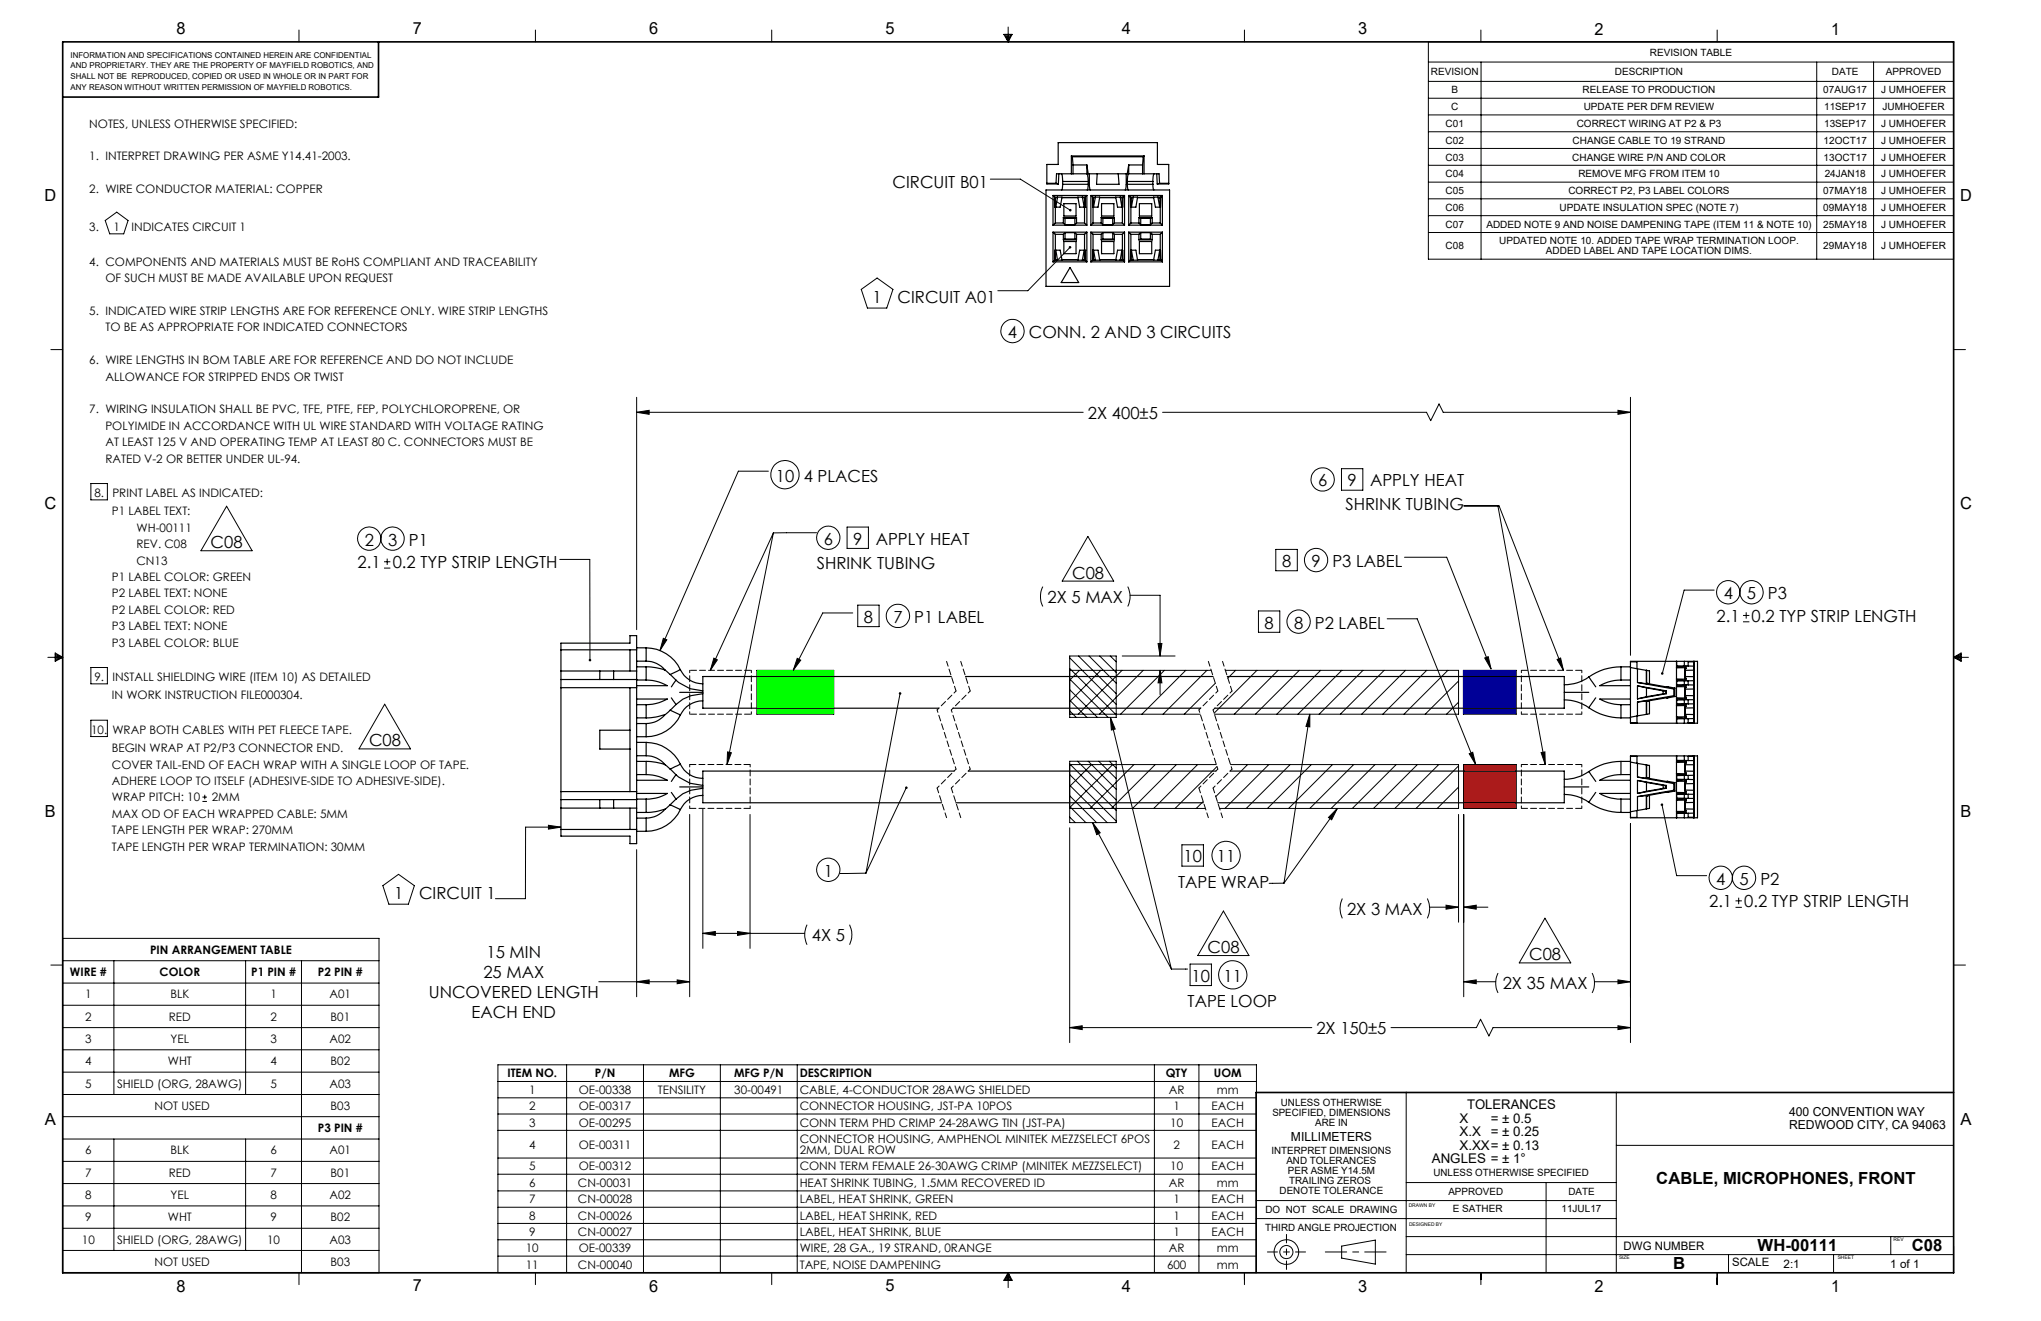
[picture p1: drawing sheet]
<svg xmlns="http://www.w3.org/2000/svg" width="432mm" height="279mm" viewBox="0 0 432 279" stroke-linecap="round" stroke-linejoin="round" font-family="sans-serif">
<g fill="none" stroke="#000" stroke-width=".21">
<path d="M63.3 6.4v2.5M113.3 6.4v2.5M163.3 6.4v2.5M212.4 7.3h1.7l-.8 1.6zM212.7 7.3l.6 1.6M213 7.3l.3 1.6M213.3 5.7v3.2M213.5 7.3l-.2 1.6M213.9 7.3l-.6 1.6M263.3 6.4v2.5M313.3 6.4v2.5M363.3 6.4v2.5"/>
<path d="M10.8 73.9h2.5M413.3 73.9h2.5M10.1 139h3.2M11.7 138.1l1.6 .9-1.6 .9zM11.7 138.4l1.6 .6M11.7 138.7l1.6 .3M13.3 139l-1.6 .6M13.3 139l-1.6 .3M413.3 139h3.2M413.3 139l1.6-.9v1.8zM413.3 139l1.6 .6M413.3 139l1.6 .3"/>
<path d="M414.9 138.4l-1.6 .6M414.9 138.7l-1.6 .3M160.1 141.8h16.3v9.3h-16.3zM309.6 141.8h11.2v9.3h-11.2zM309.7 161.7h11v9.3h-11zM10.8 204.1h2.5M413.3 204.1h2.5M297.5 231.1v38.1M341.9 231.1v38.1M265.7 257.7h76.2M265.7 253.9h76.2M297.5 250.1h44.4"/>
<path d="M327.1 250.1v19.1M341.9 242.3h71.4M63.3 269.2v2.5M113.3 269.2v2.5M163.3 269.2v2.5M213.3 269.2v3.1M213.3 269.2l.8 1.6h-1.7zM213.3 269.2l-.6 1.6M213.3 269.2l-.3 1.6M213.3 269.2l.6 1.6M213.3 269.2l.2 1.6M263.3 269.2v2.5"/>
<path d="M283.8 263.6l7.2-1.3v5.1l-7.2-1.3zM297.5 265.4h115.8M297.5 261.5h115.8M313.3 269.2v2.5M363.3 269.2v2.5M365.7 265.4v3.8M387.9 265.4v3.8M400 261.5v3.9M413.3 263.6v5.6"/>
<circle cx="272.2" cy="264.8" r="2.6"/>
<circle cx="272.2" cy="264.8" r="1.38"/>
</g>
<path d="M293.2 264.8h-12.8" fill="none" stroke="#000" stroke-width=".21" stroke-dasharray="15.2 1.3 1.3 1.3" stroke-dashoffset="10.7"/>
<path d="M276.2 264.8h-8.1" fill="none" stroke="#000" stroke-width=".21" stroke-dasharray="15.2 1.3 1.3 1.3" stroke-dashoffset="13.1"/>
<path d="M272.2 268.5v-7.4" fill="none" stroke="#000" stroke-width=".21" stroke-dasharray="15.2 1.3 1.3 1.3" stroke-dashoffset="13.4"/>
<path d="M13.3 8.9h400v260.3h-400zM80.1 8.9v11.6h-66.8M413.3 231.1h-147.6v38.1" fill="none" stroke="#000" stroke-width=".35"/>
<path d="M309.7 161.7h11v9.3h-11z" fill-rule="evenodd" fill="#f00"/>
<path d="M160.1 141.8h16.3v9.3h-16.3z" fill-rule="evenodd" fill="#0f0"/>
<path d="M309.6 141.8h11.2v9.3h-11.2z" fill-rule="evenodd" fill="#00f"/>
<g fill="none" stroke="#000" stroke-width=".21">
<path d="M302.2 8.9h111.1v45.9h-111.1zM302.2 13.1h111.1M302.2 17.2h111.1M313.3 13.1v41.7M384.4 13.1v41.7M396.4 13.1v41.7M209.5 37.9h6.4l10.5 6.6M302.2 20.8h111.1M302.2 24.3h111.1M302.2 27.9h111.1M302.2 31.4h111.1M302.2 35h111.1"/>
<path d="M302.2 38.5h111.1M22.3 46.6l2.4-1.7 2.4 1.7-.9 2.9h-3zM226.4 52.3l-8.9 9.2h-6.4M302.2 42.1h111.1M302.2 45.6h111.1M302.2 49.2h111.1M182.2 61.2l3.4-2.4 3.3 2.4-1.3 4h-4.1zM134.7 87.2l2.6-.4v.8zM134.7 84v49.2M134.7 87.2h94.5M162.6 99.7h-6.4l-16.6 37.9M246 87.2h55.8l.9 1.8 1.7-3.6 .9 1.8h39.6"/>
<path d="M283.8 99.1h4.5v4.6h-4.5zM342.3 86.8l2.6 .4-2.6 .4zM344.9 84v54.6M19.2 102.3h3.5v3.4h-3.5zM47.9 107.1l5.4 9.4h-10.8zM81.2 118.8h1.4M81.9 118.1v1.4M118.4 118.3h6.4v21.3M163.6 112.7l-13.3 29.1M163.6 112.7l-9.8 49M172.8 112.7h-9.2M179.2 111.5h4.5v4.5h-4.5z"/>
<path d="M230.2 113.5l5.4 9.4h-10.9zM269.9 116.2h4.6v4.5h-4.6zM297.1 117.9h9l9.4 23.6M309.7 107h7.4l13.7 34.8M316.9 107l10 54.7M81.2 120.2h1.4M140.3 135l.8 .3-1.5 2.3zM151 139.2l.8 .4-1.5 2.2zM168.7 139.2l.7 .4-1.6 2.2zM180.4 129.6h-6.3l-6.3 12.2M181.5 128h4.5v4.5h-4.5zM220.6 124.1a4.7 4.7 0 0 0 0 4.2"/>
<path d="M226.3 138.7h9.8v13h-9.8zM226.3 139.1l9.8 9.9M228.2 138.7l7.9 8M230.4 138.7l5.7 5.8M232.7 138.7l3.4 3.5M234.9 138.7l1.2 1.3M237.4 138.7h11.2M238.6 124.1l.1 .3a4.8 4.8 0 0 1-.1 3.9M239.1 125.9h6.3v12.8M245 136.1h.8l-.4 2.6zM266.2 129.2h4.6v4.5h-4.6zM293.5 130.9h6.3l12.4 30.8"/>
<path d="M314.1 139.2l.8-.3 .6 2.6zM329.4 139.5l.8-.3 .6 2.6zM362.7 124.8h-6.4l-4.6 17.7M368.8 131.5h1.3M368.8 130.2h1.3M369.4 129.5v1.3M19.2 141.2h3.5v3.4h-3.5zM19.2 152.3h3.5v3.5h-3.5zM81.4 148.9l5.5 9.5h-10.9zM153.9 159l.8 .2-.9 2.5zM190.4 146.6l-7.2 38.1M226.3 141.8h29.9"/>
<path d="M226.3 151.1h27.6M226.3 150.4l1.4 1.3M226.3 148.1l3.6 3.6M226.3 145.9l5.9 5.8M226.3 143.6l8.1 8.1M226.3 141.4l9.8 9.8M228.4 141.8l-2.1 2.1M232.9 141.8l-6.6 6.6M234.9 151.7l1 2.5-.8 .2zM234.9 151.7l12.9 53.3M237.4 141.8l-9.3 9.3M241.9 141.8l-9.3 9.3"/>
<path d="M245.4 141.8l.4 2.6h-.8zM245.4 141.8v5.1M246.3 141.8l-9.2 9.3M250.9 141.8l-9.3 9.3M255.3 141.8l-9.2 9.3M257.1 144.5l-6.6 6.6M259.2 141.8h49.4v9.3h-51.7M261.4 141.8l-1.6 1.6M265.9 141.8l-9 9M270.4 141.8l-9.3 9.3M274.9 141.8l-9.3 9.3M277.1 151.1v2.6l-.8-.1z"/>
<path d="M277.1 151.1l-5.5 35.7M279.4 141.8l-9.3 9.3M283.9 141.8l-9.3 9.3M288.4 141.8l-9.3 9.3M292.8 141.8l-9.2 9.3M297.4 141.8l-9.3 9.3M301.8 141.8l-9.2 9.3M306.3 141.8l-9.3 9.3M308.6 144l-7.1 7.1M308.6 148.5l-2.6 2.6M310.8 159.4l.8-.3 .6 2.6zM326 159.2l.8-.2 .1 2.7z"/>
<path d="M42.8 169.5h1M42.8 168.6h1M43.3 168.1v1M116 174.6l2.7 .3-2.7 .5zM118.7 174.9h-7.5v15.2h-6.4M134.7 179.7v31.1M145.9 172.3v38.5M148.7 171.1v29.5M158.7 172.3v28.3M191.7 166.6l-8.5 18.1M226.3 161h9.8v13h-9.8zM226.3 175.1v45.4"/>
<path d="M226.3 161.7h31M226.3 171h28.7M226.3 172.8l1.2 1.2M226.3 170.6l3.4 3.4M226.3 168.3l5.7 5.7M226.3 166.1l7.9 7.9M226.3 163.8l9.8 9.9M226.3 161.6l9.8 9.8M226.4 161.7l-.1 .2M228 161l8.1 8.2M230.2 161l5.9 5.9M230.9 161.7l-4.6 4.6"/>
<path d="M231.1 174l1.7 2.1-.8 .4zM231.1 174l16.7 31M232.4 161l3.7 3.7M234.7 161l1.4 1.5M235.4 161.7l-9.1 9.1M239.9 161.7l-9.3 9.3M244.4 161.7l-9.3 9.3M248.9 161.7l-9.3 9.3M250 178.7h4.6v4.5h-4.6zM253.4 161.7l-9.3 9.3M254.5 169.5l-1.4 1.5M257.5 162.1l-8.9 8.9"/>
<path d="M258 171h50.6M260.3 161.7h48.3v9.3M263.9 161.7l-6.7 6.8M268.4 161.7l-9.2 9.3M272.9 161.7l-9.2 9.3M277.4 161.7l-9.3 9.3M281.9 161.7l-9.3 9.3M282.9 171l-1.2 2.4-.6-.5zM282.9 171l-11.3 15.8M286.4 161.7l-9.3 9.3M290.9 161.7l-9.3 9.3M295.4 161.7l-9.3 9.3"/>
<path d="M299.9 161.7l-9.3 9.3M304.4 161.7l-9.3 9.3M308.6 172.3v22.8M308.6 162l-9 9M308.6 166.5l-4.5 4.5M308.6 171h-.1M309.7 161.7h11v9.3h-11zM309.7 172.3v38.5M344.9 174.2v46.3M351.6 170.2l3.1 15h6.4M13.3 198.5h66.9v70.7h-66.9zM81 187.3l3.3-2.4 3.4 2.4-1.3 3.9h-4.1z"/>
<path d="M148.7 197.4l2.6-.4v.8zM148.7 197.4h21.6M156 197l2.7 .4-2.7 .4zM170.7 195.6l-.1 .3a4.8 4.8 0 0 0 .1 3.9M179.7 195.6a4.8 4.8 0 0 1 0 4.2M183.2 184.7h-5.5M258.8 192.7l5.4 9.4h-10.8zM271.6 186.8h-3.1M284 190a4.7 4.7 0 0 0 0 4.2M302 190a4.7 4.7 0 0 1 0 4.2M302.5 191.9h6.1M305.9 191.5l2.7 .4-2.7 .4z"/>
<path d="M309.7 191.9l2.6-.4v.8zM309.7 191.9h5.1M326.8 194.2l5.5 9.5h-10.9zM367.2 191.9h1.3M367.2 190.5h1.3M367.8 189.9v1.3M13.3 203.2h66.9M13.3 207.9h66.9M13.3 212.6h66.9M13.3 217.3h66.9M24.1 203.2v28.3M52 203.2v28.3"/>
<path d="M63.8 203.2v66M126.7 207.6h19.2M134.7 207.6l2.6-.3v.8zM143.3 207.3l2.6 .3-2.6 .5zM226.3 217.3l2.7-.3v.8zM226.3 217.3h51.2M247.8 205h3.4M251.8 203.9h4.5v4.6h-4.5zM294.3 217.3h18l.9-1.7 1.8 3.5 .9-1.8h29M309.7 207.6l2.6-.3v.8zM309.7 207.6h6.7M316.9 205.8a4.7 4.7 0 0 0 0 4.2"/>
<path d="M336.8 205.8a4.7 4.7 0 0 1 0 4.2M337.3 207.6h7.6M342.3 217l2.6 .3-2.6 .5zM342.3 207.3l2.6 .3-2.6 .5zM13.3 222h66.9M13.3 226.8h66.9M13.3 231.5h66.9M13.3 236.2h66.9M105.3 225.2h160.5v44h-160.5zM105.3 228.7h160.5M105.3 232.2h160.5M105.3 235.6h160.5"/>
<path d="M105.3 239.1h160.5M119.9 225.2v44M136.1 225.2v44M152.4 225.2v44M168.7 225.2v44M244.2 225.2v44M253.6 225.2v44M13.3 240.9h66.9M13.3 245.6h66.9M13.3 250.3h66.9M13.3 255.1h66.9M13.3 259.8h66.9"/>
<path d="M24.1 240.9v23.6M52 240.9v23.6M105.3 244.9h160.5M105.3 248.4h160.5M105.3 251.9h160.5M105.3 255.3h160.5M105.3 258.8h160.5M13.3 264.5h66.9M105.3 262.2h160.5M105.3 265.7h160.5"/>
<circle cx="214.2" cy="70" r="2.46"/>
<circle cx="78.1" cy="113.9" r="2.46"/>
<circle cx="83.1" cy="113.9" r="2.47"/>
<circle cx="166.1" cy="100.4" r="2.99"/>
<circle cx="175.2" cy="113.7" r="2.46"/>
<circle cx="278.4" cy="118.5" r="2.46"/>
<circle cx="279.8" cy="101.4" r="2.47"/>
<circle cx="190" cy="130.3" r="2.46"/>
<circle cx="274.7" cy="131.5" r="2.46"/>
<circle cx="365.6" cy="125.3" r="2.46"/>
<circle cx="370.5" cy="125.3" r="2.46"/>
<circle cx="175.2" cy="184" r="2.46"/>
<circle cx="259.4" cy="180.9" r="2.99"/>
<circle cx="364.1" cy="185.7" r="2.46"/>
<circle cx="369" cy="185.7" r="2.46"/>
<circle cx="260.8" cy="206.2" r="3"/>
</g>
<path d="M200.3 139.9l2 6.3M203.3 139.9l2 6.3M255.6 139.9l2 6.3M258.6 139.9l2 6.3M198.3 166.7l2 6.2M201.3 166.7l2 6.2M253.6 166.7l2 6.2M256.6 166.7l2 6.2" fill="none" stroke="#000" stroke-width=".21" stroke-dasharray="1.3 .6" stroke-dashoffset=".2"/>
<path d="M198.3 150.2l4 12.5M201.3 150.2l4 12.5M202.3 146.2l-4 4M205.3 146.2l-4 4M253.6 150.2l4 12.5M256.6 150.2l4 12.5M257.6 146.2l-4 4M260.6 146.2l-4 4M202.3 162.7l-4 4M205.3 162.7l-4 4M257.6 162.7l-4 4M260.6 162.7l-4 4" fill="none" stroke="#000" stroke-width=".21" stroke-dasharray="1.3 .6" stroke-dashoffset=".7"/>
<path d="M145.9 141.8h13.1M145.9 151.1h13.1" fill="none" stroke="#000" stroke-width=".21" stroke-dasharray="1.3 .6" stroke-dashoffset="-.2"/>
<path d="M145.9 141.8v9.3M159 141.8v9.3M321.9 141.8v9.3M334.7 141.8v9.3M145.9 171v-9.3M158.7 171v-9.3M321.9 161.7v9.3M334.7 161.7v9.3" fill="none" stroke="#000" stroke-width=".21" stroke-dasharray="1.3 .6" stroke-dashoffset=".8"/>
<path d="M334.7 141.8h-12.8M334.7 151.1h-12.8M145.9 171h12.8M145.9 161.7h12.8M334.7 161.7h-12.8M334.7 171h-12.8" fill="none" stroke="#000" stroke-width=".21" stroke-dasharray="1.3 .6"/>
<g fill="#000">
<path d="M134.7 87.2l2.6-.4v.8zM342.3 86.8l2.6 .4-2.6 .4zM148.7 197.4l2.6-.4v.8zM156 197l2.7 .4-2.7 .4zM143.3 207.3l2.6 .3-2.6 .5zM134.7 207.6l2.6-.3v.8zM305.9 191.5l2.7 .4-2.7 .4zM309.7 191.9l2.6-.4v.8zM226.3 217.3l2.7-.3v.8zM342.3 217l2.6 .3-2.6 .5zM342.3 207.3l2.6 .3-2.6 .5zM309.7 207.6l2.6-.3v.8zM245 136.1h.8l-.4 2.6zM245.4 141.8l.4 2.6h-.8z"/>
<path d="M124.6 139.5v.2l.2 .2v-.3l.1 .3a.27 .27 0 0 0 .1-.4 .27 .27 0 0 0-.4 0zM351.5 142.2a.25 .25 0 0 0-.1 .3 .25 .25 0 0 0 .2 .2l.1-.2v.2l.2-.1v-.3l-.2-.1zM351.5 170a.27 .27 0 0 0 0 .4 .27 .27 0 0 0 .4-.2 .27 .27 0 0 0-.4-.3l.1 .3zM314.1 139.2l.8-.3 .6 2.6zM310.8 159.4l.8-.3 .6 2.6zM140.3 135l.8 .3-1.5 2.3zM191.5 166.4a.27 .27 0 0 0 .1 .4 .27 .27 0 0 0 .4-.1 .27 .27 0 0 0-.1-.3l-.2 .2 .2-.2zM190.3 146.4a.28 .28 0 0 0-.1 .5 .28 .28 0 0 0 .4-.1 .28 .28 0 0 0-.1-.4l-.1 .2 .1-.2zM277.1 151.1v2.6l-.8-.1zM282.9 171l-1.2 2.4-.6-.5zM116 174.6l2.7 .3-2.7 .5zM329.4 139.5l.8-.3 .6 2.6zM326 159.2l.8-.2 .1 2.7zM153.9 159l.8 .2-.9 2.5zM151 139.2l.8 .4-1.5 2.2zM234.9 151.7l1 2.5-.8 .2zM231.1 174l1.7 2.1-.8 .4zM226.2 44.3v.3l.3 .1 .2-.1-.3-.2 .3 .2-.1-.4zM226.2 52.1a.26 .26 0 0 0 0 .4 .26 .26 0 0 0 .4 0 .26 .26 0 0 0 0-.4l-.2 .2 .1-.2zM168.7 139.2l.7 .4-1.6 2.2z"/>
</g>
<g fill="none" stroke="#000" stroke-width=".25">
<path d="M221.5 38.8h1.9M223.4 38.8l.5 .1M223.9 38.9h-2.4v-4.1h2.4v-4.6h21v4.6h2.4v4.1h-2.5M224 36.8l-.1 2.1M224.5 36.8l.3 .5v1.1M224.8 39l-.2 1.2M224.8 38.4h5.4M224.8 39h5.4M224.8 38.4v.6M226.7 33h15.3M226.7 33v3.8M226.7 33l.2 .2"/>
<path d="M226.9 33.2l.1 1.7M226.9 33.2h15M227 34.9v1.9M227 34.9h2.9M229.9 36.8l.2 .3 .1 1.3M229.9 36.8h-6.4l-.1 2M229.9 34.9l.3 1.9h8.3l.3-1.9M229.9 34.9v1.9M230.2 39l-.2 1.2M230.2 38.4v.6M230.5 36.8v2.6l.2 .8M232.1 36.8l-.1 2.2h4.7l-.1-2.2"/>
<path d="M238.3 36.8v2.2l-.2 1.2M238.5 39l.2 1.2M238.5 38.4v.6M238.5 38.4h5.4M238.5 39h5.4M238.8 36.8l-.3 .6v1M238.8 36.8h6.4l.1 2M238.8 34.9v1.9M238.8 34.9h2.9M241.7 34.9v1.9M241.9 33.2l-.2 1.7M242 33v3.8"/>
<path d="M242 33l-.1 .2M243.9 39l.2 1.2M243.9 38.4v.6M244.2 36.8l-.3 .6v1M244.7 36.8l.1 2.1M245.3 38.8h2M245.3 38.8l-.5 .1M221.3 40.2h26.1v20.4h-26.1zM222.8 41.3h7.1M222.8 41.3v6.3M222.8 49.1v6.3M222.8 47.6h7.1"/>
<path d="M222.8 49.1h7.1M222.8 55.4h7.1M222.8 49.1l.5 .5M222.8 41.3l.3 .4M223.1 55l-.3 .4M223.1 41.7l.1 2.1M223.1 41.7h1.6l-.4 2.1h-.9l.3-2.1M223.1 41.8h.6M223.1 55h1.6l-.4-2.1h-.9l.3 2.1M223.1 54.9h.6M223.2 52.9h.1M223.2 43.8h.1"/>
<path d="M223.2 52.9l-.1 2.1M223.2 43.8l.1-2v5.4M223.3 49.6v5.3l-.1-2M223.3 49.6h1.7M223.3 47.2l-.5 .4M223.3 47.2h1.7M224.6 41.8h3.5M224.6 54.9h3.5M225 47.2l.3 .3M225 46v1.2M225 49.6v1.1M225 46l.3 .2"/>
<path d="M225 50.7h2.8M225 46h2.8M225.1 43.1h2.5v2.6h-2.5zM225.1 51.1h2.5v2.6h-2.5zM225.3 49.2h2.1M225.3 49.2l-.3 .4M225.3 47.5h2.1M225.3 46.2h2.1M225.3 50.6h2.1M225.3 46.2v1.3M225.3 49.2v1.4M225.3 50.6l-.3 .1"/>
<path d="M226.4 56.6l1.8 3.2h-3.7zM227.4 49.2l.4 .4M227.4 50.6l.4 .1M227.4 46.2v1.3M227.4 49.2v1.4M227.8 49.6h1.6M227.8 47.2h1.6M227.8 47.2l-.4 .3M227.8 46v1.2M227.8 49.6v1.1M227.8 46l-.4 .2M229 41.7l.4 2.1h-1l-.4-2.1h1.6"/>
<path d="M229 55l.4-2.1h-1l-.4 2.1h1.6M229 41.8h.6M229 54.9h.6M229.4 47.2l.5 .4M229.4 49.6v5.3l.1-2M229.5 43.8h.1M229.5 52.9h.1M229.5 43.8l-.1-2v5.4M229.5 52.9l.1 2.1M229.6 55l.3 .4M229.6 41.7l-.1 2.1M229.9 41.3v6.3"/>
<path d="M229.9 49.1v6.3M229.9 49.1l-.5 .5M229.9 41.3l-.3 .4M230.8 41.3h7.1M230.8 47.6h7.1M230.8 49.1h7.1M230.8 55.4h7.1M230.8 41.3v6.3M230.8 49.1v6.3M230.8 49.1l.4 .5M230.8 41.3l.3 .4M231.1 41.7h1.6l-.4 2.1h-.9l.3-2.1"/>
<path d="M231.1 41.8h.6M231.1 55h1.6l-.4-2.1h-.9l.3 2.1M231.1 54.9h.6M231.1 55l-.3 .4M231.1 41.7l.1 2.1M231.2 52.9h.1M231.2 52.9l-.1 2.1M231.2 43.8h.1M231.2 43.8v-2v5.4M231.2 49.6h1.8M231.2 47.2h1.8M231.2 49.6v5.3v-2"/>
<path d="M231.2 47.2l-.4 .4M232.7 41.8h3.4M232.7 54.9h3.4M233 47.2l.3 .3M233 46v1.2M233 49.6v1.1M233 46l.3 .2M233 50.7h2.8M233 46h2.8M233 43.1h2.7v2.6h-2.7zM233 51.1h2.7v2.6h-2.7zM233.3 49.2h2.1"/>
<path d="M233.3 47.5h2.1M233.3 49.2l-.3 .4M233.3 46.2v1.3M233.3 49.2v1.4M233.3 46.2h2.1M233.3 50.6h2.1M233.3 50.6l-.3 .1M235.4 49.2l.4 .4M235.4 46.2v1.3M235.4 49.2v1.4M235.4 50.6l.4 .1M235.8 49.6h1.7"/>
<path d="M235.8 47.2h1.7M235.8 47.2l-.4 .3M235.8 46v1.2M235.8 49.6v1.1M235.8 46l-.4 .2M237 41.7l.3 2.1h-.9l-.4-2.1h1.6M237 41.8h.6M237 55l.3-2.1h-.9l-.4 2.1h1.6M237 54.9h.6M237.5 49.6v5.3v-2l.1 2.1M237.5 47.2l.4 .4M237.6 41.7l-.1 2.1v-2v5.4"/>
<path d="M237.6 55l.3 .4M237.9 41.3v6.3M237.9 49.1v6.3M237.9 41.3l-.3 .4M237.9 49.1l-.4 .5M238.8 41.3h7.1M238.8 47.6h7.1M238.8 49.1h7.1M238.8 55.4h7.1M238.8 41.3v6.3M238.8 49.1v6.3M238.8 49.1l.5 .5"/>
<path d="M238.8 41.3l.3 .4M239.1 41.7h1.6l-.4 2.1h-.9l.3-2.1M239.1 41.8h.6M239.1 55h1.6l-.4-2.1h-.9l.3 2.1M239.1 54.9h.6M239.1 55l-.3 .4M239.1 41.7l.2 5.5M239.3 49.6h1.6M239.3 47.2h1.6M239.3 49.6l-.2 5.4M239.3 47.2l-.5 .4M240.7 41.8h3.4"/>
<path d="M240.9 47.2l.4 .3M240.9 46v1.2M240.9 49.6v1.1M240.9 46l.4 .2M240.9 50.7h2.9M240.9 46h2.9M241.1 43.1h2.6v2.6h-2.6zM241.1 51.1h2.6v2.6h-2.6zM241.3 49.2h2.1M241.3 47.5h2.1M241.3 49.2l-.4 .4M241.3 46.2h2.1"/>
<path d="M241.3 50.6h2.1M241.3 46.2v1.3M241.3 49.2v1.4M241.3 50.6l-.4 .1M243.4 49.2l.4 .4M243.4 50.6l.4 .1M243.4 46.2v1.3M243.4 49.2v1.4M243.8 49.6h1.7M243.8 47.2h1.7M243.8 47.2l-.4 .3M243.8 46v1.2"/>
<path d="M243.8 49.6v1.1M243.8 46l-.4 .2M244.1 54.9l-3.4 .1M245 41.7l.4 2.1h-1l-.3-2.1h1.5M245 55l.4-2.1h-1l-.3 2.1h1.5M245 41.8h.6M245 54.9h.6M245.5 47.2l.4 .4M245.5 49.6v5.3v-2M245.5 52.9h.1M245.5 43.8h.1M245.5 43.8v-2v5.4"/>
<path d="M245.5 52.9l.1 2.1M245.6 41.7l-.1 2.1M245.6 55l.3 .4M245.9 41.3v6.3M245.9 49.1v6.3M245.9 49.1l-.4 .5M245.9 41.3l-.3 .4M118.7 136h14.6v-1.6h1.4v44h-1.4v-1.6h-14.6zM118.7 137.4h16M133.3 137.4v4.5M134.7 137h2M134.7 139.8h2"/>
<path d="M136.7 139.8a5.2 5.2 0 0 1 4 1.9M136.7 137a8.1 8.1 0 0 1 7.2 4.6M136.7 137v2.8M344.9 139.9h14.2v13.1h-14.2zM344.9 140h1.4v1.4M354.7 139.9v13.1M354.7 139.9v1.2M356.3 139.9v1M358.2 139.9v.1M358.4 139.9v13.1M118.7 145.5h16M118.7 141.9h16"/>
<path d="M118.7 143.7h16M126.9 141.9v1.8M129.8 141.9v1.8M133.3 145.5v21.9M133.3 154.4h-6.4v4h6.4M134.7 147.8h6.5l-1.8 .8-1.3 .3-1.4 .1M134.7 149h2M134.7 151.8h2M134.7 141h2M134.7 143.8h2M134.7 157h2M134.7 159.8h2"/>
<path d="M134.7 153h2M134.7 155.8h2M136.7 159.8a5.2 5.2 0 0 1 4 1.9M136.7 157a8.1 8.1 0 0 1 7.2 4.6M136.7 151.8a11.7 11.7 0 0 0 4-.7 5.2 5.2 0 0 1-4 1.9M136.7 143.8l1.4 .1 1.3 .4 1.8 .7h-6.5M136.7 141a11.7 11.7 0 0 1 4 .7M136.7 157v2.8M136.7 149v2.8M136.7 141v2.8M136.7 153v2.8M140.7 141.7l1.1 1"/>
<path d="M141.8 142.7l1.2 1.2M141.8 150.2l-1 .9M141.8 150.2l2.1 1M142 147.6l1 1.4M143 143.9l.6 .5 2.4 1.3 2.7 .4M143 149l-1.2 1.2M143 143.9l-1 1.4M143.8 146.4h4.9M143.9 141.6a5.3 5.3 0 0 0 4.8 3M143.9 151.2a8 8 0 0 1-7.2 4.6M143.9 141.6l-2.1 1.1M148.7 148.2a5.3 5.3 0 0 0-4.8 3"/>
<path d="M148.7 146.7l-2.5 .4-1.7 .8-1.5 1.1M201.3 143.1h-52.6v6.7h49.9M201.6 149.8h52.4M204.3 143.1h52.3M259.6 143.1h71.3v6.7h-73.9M330.9 148a9 9 0 0 1 5.2 1.7M330.9 146.4h5.2M336.1 143.2a8.6 8.6 0 0 1-5.2 1.6M336.1 149.7a12.2 12.2 0 0 0 6.8 2.1M336.1 143.2l1.5 2.1M337.6 147.6l-1.5 2.1M342.9 143.8l-1.3 .1-1.4 .4-1.7 .7h6.4"/>
<path d="M342.9 141a11.5 11.5 0 0 0-6.8 2.2M342.9 141v2.8M342.9 149v2.8M342.9 149h2M342.9 151.8h2M342.9 141h2M342.9 143.8h2M344.9 147.8h-6.4l1.7 .8 1.4 .3 1.3 .1M344.9 159.9h14.2v13.1h-14.2zM344.9 160h1.4v1.4M344.9 141.2l1.5 .3M346.3 151.4v1.5h-1.4"/>
<path d="M346.4 141.5v2.9M346.4 145.1v2.7M346.4 148.5v2.9M346.4 151.4l-1.5 .3M346.4 144.4l7.7 1.3M346.4 145.1l6.1 1M346.4 145.1l1.9 .4M346.4 144.4l1.9 .2M346.4 141.5l1.9 .3M348.3 141.8v2.8M348.3 148.3v2.8M348.3 148.3l-1.9 .2"/>
<path d="M348.3 151.1l-1.9 .3M348.3 148.3h.1M348.3 141.8h.1M348.3 145.5v1.9M348.3 148.3l.1 .1M348.3 145.5l3.6 .6M348.3 147.4l-1.9 .4M348.3 144.5l4.5 .8M348.3 144.5v.1M348.4 148.4l.6-.1v2.7l-.6 .1M348.4 141.8l.6 .1v2.7l-.6-.1M348.4 144.5h-.1"/>
<path d="M348.4 141.8v2.7M348.4 148.4v2.7M348.4 151.1h-.1M351.9 146.1l.6 .1M351.9 146.1v.7M351.9 146.8l-3.6 .6M352.5 146.7l-.6 .1M352.5 146.2v.5M352.5 146.7h.1M352.5 146.1v.6M352.5 146.7l-6.1 1.1M352.5 146.1v.1"/>
<path d="M352.7 145.2v.1M352.7 147.5v.1M352.7 145.2l.1 .1M352.7 145.2l1.6 .3M352.8 147.5h.1M352.8 145.3h.1M352.8 147.5l-.1 .1M352.8 147.5l-4.5 .8M354.1 145.7v1.4M354.1 147.1l-7.7 1.4M354.1 147.1l.2 .2M354.3 145.5v1.8"/>
<path d="M354.3 145.5l-.2 .2M354.3 147.3l-1.6 .3M354.7 159.9v13.1M354.7 143.8v1.3M354.7 147.7v1.4M354.7 151.7v1.3M354.7 159.9v1.2M354.7 151.7l2 .2M354.7 149.1v.2l1.7-.1M354.7 147.7l2 .2M354.7 141.1v.2l1.7-.1M354.7 145.1v.1h1.7"/>
<path d="M354.7 143.8l2 .1M354.7 148.8h1.6M354.7 144.8l1.6 .1M354.7 140.8l1.6 .1M356.3 144v.9M356.3 148v.8M356.3 152v1M356.3 159.9v.9M356.3 152h-1.6M356.3 148l-1.6 .1M356.3 144h-1.6M356.3 152h.9"/>
<path d="M356.3 148.8l.9 .1M356.3 144h.9M356.3 144.9h.9M356.3 140.9h.9M356.4 141.2v2.5M356.4 145.2v2.4M356.4 149.2v2.4M356.4 151.6h-1.7v.1M356.4 151.6l.3 .3M356.4 147.6h-1.7v.1M356.4 147.6l.3 .3M356.4 143.7l-1.7-.1v.2"/>
<path d="M356.4 143.7l.3 .2M356.6 151.1h1.8M356.6 147.1h1.8M356.6 143.1h1.8M356.7 140.9v.5l-.1 .2v1.7l.1 .2v.4M356.7 144.9v.5l-.1 .2v1.7l.1 .2v.4M356.7 148.9v.5l-.1 .2v1.7l.1 .1v.5M356.7 148.9l-2 .2M356.7 148.9l-.3 .3M356.7 144.9l-2 .2M356.7 144.9l-.3 .3M356.7 140.9l-2 .2"/>
<path d="M356.7 140.9l-.3 .3M357.2 140.9v-.9h1.2v12.9h-1.2v-.9M357.2 144v.9M357.2 148v.9M357.2 148h1.2M357.2 148.9h1.2M357.2 144.9h1.2M357.2 140.9h1.2M357.2 148h-.9M358.2 152.9v.1M358.2 159.9v.1M358.4 152h-1.2"/>
<path d="M358.4 144h-1.2M358.4 149.7l-1.8 .1M358.4 145.7l-1.8 .1M358.4 141.7l-1.8 .1M358.4 159.9v13.1M118.7 167.4h16M118.7 170.9h16M118.7 169.1h16M118.7 175.4h16M126.9 169.1v1.8M129.8 169.1v1.8M133.3 170.9v4.5"/>
<path d="M134.7 167.8h6.5l-1.8 .8-2.7 .4M134.7 161h2M134.7 163.8h2M134.7 169h2M134.7 171.8h2M134.7 173h2M134.7 175.8h2M136.7 171.8a11.7 11.7 0 0 0 4-.7 5.2 5.2 0 0 1-4 1.9M136.7 163.8l1.4 .1 1.3 .4 1.8 .7h-6.5M136.7 161a11.7 11.7 0 0 1 4 .7M136.7 169v2.8M136.7 161v2.8"/>
<path d="M136.7 173v2.8M140.7 161.7l1.1 1M141.8 162.7l1.2 1.2M141.8 170.2l-1 .9M141.8 170.2l2.1 1M142 167.6l1 1.4M143 163.9l.6 .5 2.4 1.3 2.7 .4M143 169l-1.2 1.2M143 163.9l-1 1.4M143.8 166.4h4.9M143.9 161.6a5.3 5.3 0 0 0 4.8 3M143.9 171.2a8 8 0 0 1-7.2 4.6"/>
<path d="M143.9 161.6l-2.1 1.1M148.7 168.2a5.3 5.3 0 0 0-4.8 3M148.7 166.7l-2.5 .4-1.7 .8-1.5 1.1M201.9 163.1h-53.2v6.7h50.5M202.2 169.8h52.4M204.9 163.1h52.3M260.2 163.1h70.7v6.7h-73.3M330.9 168a9 9 0 0 1 5.2 1.7M330.9 166.4h5.2M336.1 163.2a9.3 9.3 0 0 1-5.2 1.6M336.1 169.7a12.2 12.2 0 0 0 6.8 2.1M336.1 163.2l1.5 2.1"/>
<path d="M337.6 167.6l-1.5 2.1M342.9 163.8l-1.3 .1-1.4 .4-1.7 .7h6.4M342.9 161a11.5 11.5 0 0 0-6.8 2.2M342.9 161v2.8M342.9 169v2.8M342.9 161h2M342.9 163.8h2M342.9 169h2M342.9 171.8h2M344.9 167.8h-6.4l1.7 .8 2.7 .4M344.9 161.2l1.5 .3M346.3 171.4v1.5h-1.4"/>
<path d="M346.4 161.5v2.9M346.4 165.1v2.7M346.4 168.5v2.9M346.4 171.4l-1.5 .3M346.4 164.4l7.7 1.3M346.4 165.1l6.1 1M346.4 165.1l1.9 .4M346.4 164.4l1.9 .2M346.4 161.5l1.9 .3M348.3 161.8v2.8M348.3 168.3v2.8M348.3 168.3l-1.9 .2"/>
<path d="M348.3 171.1l-1.9 .3M348.3 168.3h.1M348.3 161.8h.1M348.3 165.5l3.6 .6M348.3 167.4l-1.9 .4M348.3 164.5l4.5 .8M348.3 164.5v.1M348.3 165.5v1.9M348.3 168.3l.1 .1M348.4 168.4l.6-.1v2.7l-.6 .1M348.4 161.8l.6 .1v2.7l-.6-.1M348.4 164.5h-.1"/>
<path d="M348.4 161.8v2.7M348.4 168.4v2.7M348.4 171.1h-.1M351.9 166.1l.6 .1M351.9 166.8l-3.6 .6M351.9 166.1v.7M352.5 166.7l-.6 .1M352.5 166.7h.1M352.5 166.2v.5M352.5 166.1v.6M352.5 166.7l-6.1 1.1M352.5 166.1v.1"/>
<path d="M352.7 165.2l.1 .1M352.7 165.2l1.6 .3M352.7 165.2v.1M352.7 167.5v.1M352.8 167.5h.1M352.8 165.3h.1M352.8 167.5l-.1 .1M352.8 167.5l-4.5 .8M354.1 165.7v1.4M354.1 167.1l-7.7 1.4M354.1 167.1l.2 .2M354.3 165.5l-.2 .2"/>
<path d="M354.3 167.3l-1.6 .3M354.3 165.5v1.8M354.7 163.8v1.3M354.7 167.7v1.4M354.7 171.7v1.3M354.7 171.7l2 .2M354.7 169.1v.2l1.7-.1M354.7 167.7l2 .2M354.7 161.1v.2l1.7-.1M354.7 165.1v.1h1.7M354.7 163.8l2 .1M354.7 168h1.6"/>
<path d="M354.7 168.8h1.6M354.7 164.8l1.6 .1M354.7 160.8h1.6M356.3 164v.9M356.3 168v.8M356.3 172v1M356.3 172h-1.6M356.3 164h-1.6M356.3 172h.9M356.3 168.8l.9 .1M356.3 164h.9M356.3 164.9h.9"/>
<path d="M356.3 160.8l.9 .1M356.4 171.6h-1.7v.1M356.4 171.6l.3 .3M356.4 161.2v2.5M356.4 165.2v2.4M356.4 169.2v2.4M356.4 167.6h-1.7v.1M356.4 167.6l.3 .3M356.4 163.7l-1.7-.1v.2M356.4 163.7l.3 .2M356.6 171.1h1.8M356.6 167.1h1.8"/>
<path d="M356.6 161.7h1.8M356.6 163.1h1.8M356.7 168.9l-2 .2M356.7 168.9l-.3 .3M356.7 164.9l-2 .2M356.7 164.9l-.3 .3M356.7 160.9l-2 .2M356.7 160.9l-.3 .3M356.7 168.9v.5l-.1 .2v1.7l.1 .1v.5M356.7 160.9v.5l-.1 .2v1.7l.1 .2v.4M356.7 164.9v.5l-.1 .2v1.7l.1 .2v.4M357.2 160.9v-.9h1.2v12.9h-1.2v-.9"/>
<path d="M357.2 160.9h1.2M357.2 164v.9M357.2 168v.9M357.2 168h1.2M357.2 168.9h1.2M357.2 164.9h1.2M357.2 168h-.9M358.2 172.9v.1M358.4 172h-1.2M358.4 164h-1.2M358.4 169.7l-1.8 .1M358.4 165.7l-1.8 .1"/>
</g>
<g font-size="3.5">
<text x="37.3" y="7.3">8</text>
<text x="87.3" y="7.3">7</text>
<text x="137.3" y="7.3">6</text>
<text x="187.3" y="7.3">5</text>
<text x="237.3" y="7.3">4</text>
<text x="287.4" y="7.3">3</text>
<text x="337.4" y="7.3">2</text>
<text x="387.4" y="7.3">1</text>
<text x="188.8" y="39.8">CIRCUIT B01</text>
<text x="9.4" y="42.5">D</text>
<text x="414.7" y="42.5">D</text>
<text x="184.6" y="64.1">1</text>
<text x="189.9" y="64.1">CIRCUIT A01</text>
<text x="213.2" y="71.5">4 CONN. 2 AND 3 CIRCUITS</text>
<text x="230.2" y="88.5">2X 400±5</text>
<text x="164.1" y="101.9">10</text>
<text x="170.1" y="101.9">4 PLACES</text>
<text x="9.4" y="107.6">C</text>
<text x="278.9" y="102.9">6</text>
<text x="284.7" y="108">SHRINK TUBING</text>
<text x="285.1" y="102.9">9</text>
<text x="289.9" y="102.9">APPLY HEAT</text>
<text x="414.7" y="107.7">C</text>
<text x="44.6" y="116">C08</text>
<text x="77.2" y="115.4">2</text>
<text x="82.1" y="115.4">3 P1</text>
<text x="174.3" y="115.2">6</text>
<text x="180.5" y="115.2">9</text>
<text x="185.3" y="115.2">APPLY HEAT</text>
<text x="271.2" y="119.9">8</text>
<text x="277.5" y="119.9">9 P3 LABEL</text>
<text x="75.7" y="120.1">2.1</text>
<text x="83.1" y="120.1">0.2 TYP STRIP LENGTH</text>
<text x="172.8" y="120.3">SHRINK TUBING</text>
<text x="226.8" y="122.4">C08</text>
<text x="182.8" y="131.7">8</text>
<text x="189" y="131.7">7 P1 LABEL</text>
<text x="221.6" y="127.5">2X 5 MAX</text>
<text x="363.2" y="131.5">2.1</text>
<text x="364.7" y="126.8">4</text>
<text x="369.6" y="126.8">5 P3</text>
<text x="370.6" y="131.5">0.2 TYP STRIP LENGTH</text>
<text x="267.5" y="133">8</text>
<text x="273.8" y="133">8 P2 LABEL</text>
<text x="78.1" y="157.9">C08</text>
<text x="9.5" y="172.7">B</text>
<text x="414.8" y="172.8">B</text>
<text x="174.3" y="185.4">1</text>
<text x="250.4" y="182.4">10</text>
<text x="257.5" y="182.4">11</text>
<text x="83.4" y="190.2">1</text>
<text x="88.7" y="190.2">CIRCUIT 1</text>
<text x="249.2" y="187.8">TAPE WRAP</text>
<text x="361.6" y="191.9">2.1</text>
<text x="363.1" y="187.1">4</text>
<text x="368" y="187.1">5 P2</text>
<text x="369" y="191.9">0.2 TYP STRIP LENGTH</text>
<text x="285" y="193.5">2X 3 MAX</text>
<text x="102.9" y="202.7">15 MIN</text>
<text x="171.7" y="199">4X 5</text>
<text x="255.5" y="201.6">C08</text>
<text x="323.5" y="203.1">C08</text>
<text x="102.3" y="206.9">25 MAX</text>
<text x="252.1" y="207.7">10</text>
<text x="258.9" y="207.7">11</text>
<text x="317.9" y="209.2">2X 35 MAX</text>
<text x="90.7" y="211.1">UNCOVERED LENGTH</text>
<text x="99.8" y="215.3">EACH END</text>
<text x="251.3" y="212.9">TAPE LOOP</text>
<text x="278.5" y="218.7">2X 150±5</text>
<text x="9.5" y="237.9">A</text>
<text x="414.8" y="237.9">A</text>
<text x="350.4" y="250.5">CABLE, MICROPHONES, FRONT</text>
<text x="354" y="268.5">B</text>
<text x="371.8" y="264.6">WH-00111</text>
<text x="404.5" y="264.7">C08</text>
<text x="37.3" y="273.2">8</text>
<text x="87.3" y="273.1">7</text>
<text x="137.3" y="273.2">6</text>
<text x="187.3" y="273.1">5</text>
<text x="237.3" y="273.2">4</text>
<text x="287.4" y="273.2">3</text>
<text x="337.4" y="273.2">2</text>
<text x="387.4" y="273.2">1</text>
</g>
<g font-size="2.8">
<text x="308.8" y="237.5">X</text>
<text x="310.4" y="234.6">TOLERANCES</text>
<text x="315.4" y="237.5">= ± 0.5</text>
<text x="308.8" y="243.2">X.XX= ± 0.13</text>
<text x="308.8" y="240.3">X.X</text>
<text x="315.4" y="240.3">= ± 0.25</text>
<text x="302.9" y="246.1">ANGLES = ± 1°</text>
</g>
<g font-size="2.6">
<text x="378.5" y="238.9">REDWOOD CITY, CA 94063</text>
<text x="378.5" y="236.1">400 CONVENTION WAY</text>
<text x="273.1" y="241.4">MILLIMETERS</text>
</g>
<g font-size="2.5">
<text x="18.9" y="27">NOTES, UNLESS OTHERWISE SPECIFIED:</text>
<text x="18.9" y="33.9">1. INTERPRET DRAWING PER ASME Y14.41-2003.</text>
<text x="18.9" y="40.8">2. WIRE CONDUCTOR MATERIAL: COPPER</text>
<text x="18.9" y="48.9">3.</text>
<text x="24" y="48.9">1</text>
<text x="27.8" y="48.9">INDICATES CIRCUIT 1</text>
<text x="18.9" y="56.2">4. COMPONENTS AND MATERIALS MUST BE RoHS COMPLIANT AND TRACEABILITY</text>
<text x="22.3" y="59.7">OF SUCH MUST BE MADE AVAILABLE UPON REQUEST</text>
<text x="18.9" y="66.6">5. INDICATED WIRE STRIP LENGTHS ARE FOR REFERENCE ONLY. WIRE STRIP LENGTHS</text>
<text x="22.3" y="70.1">TO BE AS APPROPRIATE FOR INDICATED CONNECTORS</text>
<text x="18.9" y="77">6. WIRE LENGTHS IN BOM TABLE ARE FOR REFERENCE AND DO NOT INCLUDE</text>
<text x="22.3" y="80.5">ALLOWANCE FOR STRIPPED ENDS OR TWIST</text>
<text x="18.9" y="87.4">7. WIRING INSULATION SHALL BE PVC, TFE, PTFE, FEP, POLYCHLOROPRENE, OR</text>
<text x="22.3" y="94.4">AT LEAST 125 V AND OPERATING TEMP AT LEAST 80 C. CONNECTORS MUST BE</text>
<text x="22.3" y="90.9">POLYIMIDE IN ACCORDANCE WITH UL WIRE STANDARD WITH VOLTAGE RATING</text>
<text x="22.3" y="97.9">RATED V-2 OR BETTER UNDER UL-94.</text>
<text x="20" y="105.2">8.</text>
<text x="23.8" y="105.2">PRINT LABEL AS INDICATED:</text>
<text x="23.7" y="109">P1 LABEL TEXT:</text>
<text x="28.9" y="112.5">WH-00111</text>
<text x="28.9" y="116">REV. C08</text>
<text x="28.9" y="119.4">CN13</text>
<text x="23.7" y="122.9">P1 LABEL COLOR: GREEN</text>
<text x="23.7" y="126.4">P2 LABEL TEXT: NONE</text>
<text x="23.7" y="129.8">P2 LABEL COLOR: RED</text>
<text x="23.7" y="136.8">P3 LABEL COLOR: BLUE</text>
<text x="23.7" y="133.3">P3 LABEL TEXT: NONE</text>
<text x="20" y="144.1">9.</text>
<text x="23.7" y="147.9">IN WORK INSTRUCTION FILE000304.</text>
<text x="23.8" y="144.1">INSTALL SHIELDING WIRE (ITEM 10) AS DETAILED</text>
<text x="19.3" y="155.2">10.</text>
<text x="23.8" y="155.2">WRAP BOTH CABLES WITH PET FLEECE TAPE.</text>
<text x="23.7" y="159.1">BEGIN WRAP AT P2/P3 CONNECTOR END.</text>
<text x="23.7" y="162.6">COVER TAIL-END OF EACH WRAP WITH A SINGLE LOOP OF TAPE.</text>
<text x="23.7" y="166">ADHERE LOOP TO ITSELF (ADHESIVE-SIDE TO ADHESIVE-SIDE).</text>
<text x="23.7" y="169.5">WRAP PITCH: 10</text>
<text x="23.7" y="173">MAX OD OF EACH WRAPPED CABLE: 5MM</text>
<text x="44.8" y="169.5">2MM</text>
<text x="23.7" y="176.4">TAPE LENGTH PER WRAP: 270MM</text>
<text x="23.7" y="179.9">TAPE LENGTH PER WRAP TERMINATION: 30MM</text>
<text x="31.7" y="201.8">PIN ARRANGEMENT TABLE</text>
<text x="14.8" y="206.5">WIRE #</text>
<text x="33.8" y="206.5">COLOR</text>
<text x="53.1" y="206.5">P1 PIN #</text>
<text x="67.2" y="206.5">P2 PIN #</text>
<text x="18" y="211.2">1</text>
<text x="18" y="215.9">2</text>
<text x="35.7" y="215.9">RED</text>
<text x="36.1" y="211.2">BLK</text>
<text x="57.2" y="215.9">2</text>
<text x="57.2" y="211.2">1</text>
<text x="69.7" y="211.2">A01</text>
<text x="69.9" y="215.9">B01</text>
<text x="18" y="220.6">3</text>
<text x="36.1" y="220.6">YEL</text>
<text x="57.2" y="220.6">3</text>
<text x="69.7" y="220.6">A02</text>
<text x="18" y="225.3">4</text>
<text x="35.5" y="225.3">WHT</text>
<text x="57.2" y="225.3">4</text>
<text x="69.9" y="225.3">B02</text>
<text x="107.4" y="227.9">ITEM NO.</text>
<text x="125.8" y="227.9">P/N</text>
<text x="141.5" y="227.9">MFG</text>
<text x="155.3" y="227.9">MFG P/N</text>
<text x="169.2" y="227.9">DESCRIPTION</text>
<text x="246.6" y="227.9">QTY</text>
<text x="256.8" y="227.9">UOM</text>
<text x="18" y="230">5</text>
<text x="24.8" y="230">SHIELD (ORG, 28AWG)</text>
<text x="57.2" y="230">5</text>
<text x="69.7" y="230">A03</text>
<text x="111.9" y="231.4">1</text>
<text x="122.5" y="231.4">OE-00338</text>
<text x="139.2" y="231.4">TENSILITY</text>
<text x="155.4" y="231.4">30-00491</text>
<text x="169.2" y="231.4">CABLE, 4-CONDUCTOR 28AWG SHIELDED</text>
<text x="247.3" y="231.4">AR</text>
<text x="257.4" y="231.4">mm</text>
<text x="32.7" y="234.8">NOT USED</text>
<text x="67.2" y="239.5">P3 PIN #</text>
<text x="69.9" y="234.8">B03</text>
<text x="111.9" y="238.3">3</text>
<text x="111.9" y="234.8">2</text>
<text x="122.5" y="238.3">OE-00295</text>
<text x="122.5" y="234.8">OE-00317</text>
<text x="169.2" y="238.3">CONN TERM PHD CRIMP 24-28AWG TIN (JST-PA)</text>
<text x="169.2" y="234.8">CONNECTOR HOUSING, JST-PA 10POS</text>
<text x="247.6" y="238.3">10</text>
<text x="248.3" y="234.8">1</text>
<text x="256.3" y="234.8">EACH</text>
<text x="256.3" y="238.3">EACH</text>
<text x="18" y="244.2">6</text>
<text x="36" y="244.2">BLK</text>
<text x="57.2" y="244.2">6</text>
<text x="69.7" y="244.2">A01</text>
<text x="111.9" y="242.9">4</text>
<text x="122.5" y="242.9">OE-00311</text>
<text x="169.2" y="241.7">CONNECTOR HOUSING, AMPHENOL MINITEK MEZZSELECT 6POS</text>
<text x="169.2" y="244.2">2MM, DUAL ROW</text>
<text x="248.3" y="242.9">2</text>
<text x="256.3" y="242.9">EACH</text>
<text x="18" y="248.9">7</text>
<text x="35.7" y="248.9">RED</text>
<text x="57.2" y="248.9">7</text>
<text x="69.9" y="248.9">B01</text>
<text x="111.9" y="251">6</text>
<text x="111.9" y="247.6">5</text>
<text x="122.3" y="251">CN-00031</text>
<text x="122.5" y="247.6">OE-00312</text>
<text x="169.2" y="247.6">CONN TERM FEMALE 26-30AWG CRIMP (MINITEK MEZZSELECT)</text>
<text x="169.2" y="251">HEAT SHRINK TUBING, 1.5MM RECOVERED ID</text>
<text x="247.3" y="251">AR</text>
<text x="247.6" y="247.6">10</text>
<text x="256.3" y="247.6">EACH</text>
<text x="257.4" y="251">mm</text>
<text x="18" y="253.6">8</text>
<text x="36.1" y="253.6">YEL</text>
<text x="57.2" y="253.6">8</text>
<text x="69.7" y="253.6">A02</text>
<text x="111.9" y="254.5">7</text>
<text x="111.9" y="258">8</text>
<text x="122.3" y="254.5">CN-00028</text>
<text x="122.3" y="258">CN-00026</text>
<text x="169.2" y="254.5">LABEL, HEAT SHRINK, GREEN</text>
<text x="169.2" y="258">LABEL, HEAT SHRINK, RED</text>
<text x="248.3" y="254.5">1</text>
<text x="248.3" y="258">1</text>
<text x="256.3" y="254.5">EACH</text>
<text x="256.3" y="258">EACH</text>
<text x="17.3" y="263">10</text>
<text x="18" y="258.3">9</text>
<text x="24.8" y="263">SHIELD (ORG, 28AWG)</text>
<text x="35.5" y="258.3">WHT</text>
<text x="56.5" y="263">10</text>
<text x="57.2" y="258.3">9</text>
<text x="69.7" y="263">A03</text>
<text x="69.9" y="258.3">B02</text>
<text x="111.9" y="261.4">9</text>
<text x="122.3" y="261.4">CN-00027</text>
<text x="169.2" y="261.4">LABEL, HEAT SHRINK, BLUE</text>
<text x="248.3" y="261.4">1</text>
<text x="256.3" y="261.4">EACH</text>
<text x="32.7" y="267.8">NOT USED</text>
<text x="69.9" y="267.8">B03</text>
<text x="111.3" y="264.9">10</text>
<text x="111.3" y="268.3">11</text>
<text x="122.3" y="268.3">CN-00040</text>
<text x="122.5" y="264.9">OE-00339</text>
<text x="169.2" y="264.9">WIRE, 28 GA., 19 STRAND, 0RANGE</text>
<text x="169.2" y="268.3">TAPE, NOISE DAMPENING</text>
<text x="246.9" y="268.3">600</text>
<text x="247.3" y="264.9">AR</text>
<text x="257.4" y="264.9">mm</text>
<text x="257.4" y="268.3">mm</text>
<text x="343.5" y="264.3">DWG NUMBER</text>
<text x="377.3" y="268.1">2:1</text>
<text x="399.9" y="268.1">1 of 1</text>
</g>
<text font-size="2.4" x="366.5" y="267.8">SCALE</text>
<g font-size="2.1">
<text x="349.1" y="11.8">REVISION TABLE</text>
<text x="302.7" y="15.9">REVISION</text>
<text x="341.6" y="15.9">DESCRIPTION</text>
<text x="387.6" y="15.9">DATE</text>
<text x="399" y="15.9">APPROVED</text>
<text x="307" y="23.3">C</text>
<text x="307.1" y="19.8">B</text>
<text x="334.8" y="19.8">RELEASE TO PRODUCTION</text>
<text x="335.1" y="23.3">UPDATE PER DFM REVIEW</text>
<text x="385.7" y="19.8">07AUG17</text>
<text x="385.9" y="23.3">11SEP17</text>
<text x="398" y="19.8">J UMHOEFER</text>
<text x="398.3" y="23.3">JUMHOEFER</text>
<text x="305.8" y="26.9">C01</text>
<text x="333.6" y="26.9">CORRECT WIRING AT P2 &amp; P3</text>
<text x="385.9" y="26.9">13SEP17</text>
<text x="398" y="26.9">J UMHOEFER</text>
<text x="305.8" y="30.4">C02</text>
<text x="305.8" y="34">C03</text>
<text x="332.6" y="34">CHANGE WIRE P/N AND COLOR</text>
<text x="332.7" y="30.4">CHANGE CABLE TO 19 STRAND</text>
<text x="385.8" y="30.4">12OCT17</text>
<text x="385.8" y="34">13OCT17</text>
<text x="398" y="30.4">J UMHOEFER</text>
<text x="398" y="34">J UMHOEFER</text>
<text x="305.8" y="37.5">C04</text>
<text x="305.8" y="41.1">C05</text>
<text x="331.8" y="41.1">CORRECT P2, P3 LABEL COLORS</text>
<text x="333.9" y="37.5">REMOVE MFG FROM ITEM 10</text>
<text x="385.7" y="41.1">07MAY18</text>
<text x="386" y="37.5">24JAN18</text>
<text x="398" y="37.5">J UMHOEFER</text>
<text x="398" y="41.1">J UMHOEFER</text>
<text x="305.8" y="44.6">C06</text>
<text x="329.9" y="44.6">UPDATE INSULATION SPEC (NOTE 7)</text>
<text x="385.7" y="44.6">09MAY18</text>
<text x="398" y="44.6">J UMHOEFER</text>
<text x="305.8" y="48.2">C07</text>
<text x="305.8" y="52.8">C08</text>
<text x="314.5" y="48.2">ADDED NOTE 9 AND NOISE DAMPENING TAPE (ITEM 11 &amp; NOTE 10)</text>
<text x="317.2" y="51.7">UPDATED NOTE 10. ADDED TAPE WRAP TERMINATION LOOP.</text>
<text x="327.1" y="53.8">ADDED LABEL AND TAPE LOCATION DIMS.</text>
<text x="385.7" y="48.2">25MAY18</text>
<text x="385.7" y="52.8">29MAY18</text>
<text x="398" y="48.2">J UMHOEFER</text>
<text x="398" y="52.8">J UMHOEFER</text>
<text x="269.2" y="236.1">SPECIFIED, DIMENSIONS</text>
<text x="271" y="234">UNLESS OTHERWISE</text>
<text x="278.2" y="238.3">ARE IN</text>
<text x="269" y="244">INTERPRET DIMENSIONS</text>
<text x="272.2" y="246.1">AND TOLERANCES</text>
<text x="272.5" y="248.2">PER ASME Y14.5M</text>
<text x="272.8" y="250.4">TRAILING ZEROS</text>
<text x="303.3" y="248.8">UNLESS OTHERWISE SPECIFIED</text>
<text x="267.7" y="256.6">DO NOT SCALE DRAWING</text>
<text x="270.7" y="252.5">DENOTE TOLERANCE</text>
<text x="306.4" y="252.7">APPROVED</text>
<text x="307.3" y="256.4">E SATHER</text>
<text x="330.4" y="256.4">11JUL17</text>
<text x="331.8" y="252.7">DATE</text>
<text x="267.7" y="260.3">THIRD ANGLE PROJECTION</text>
</g>
<g font-size="1.7">
<text x="14.9" y="12.2">INFORMATION AND SPECIFICATIONS CONTAINED HEREIN ARE CONFIDENTIAL</text>
<text x="14.9" y="14.5">AND PROPRIETARY. THEY ARE THE PROPERTY OF MAYFIELD ROBOTICS, AND</text>
<text x="14.9" y="16.7">SHALL NOT BE REPRODUCED, COPIED OR USED IN WHOLE OR IN PART FOR</text>
<text x="14.9" y="19">ANY REASON WITHOUT WRITTEN PERMISSION OF MAYFIELD ROBOTICS.</text>
</g>
<g font-size="1.1">
<text x="298" y="255.2">DRAWN BY</text>
<text x="298.1" y="259.2">DESIGNED BY</text>
<text x="400.6" y="262.6">REV</text>
<text x="342.5" y="266.3">SIZE</text>
<text x="388.8" y="266.4">SHEET</text>
</g>
</svg>
